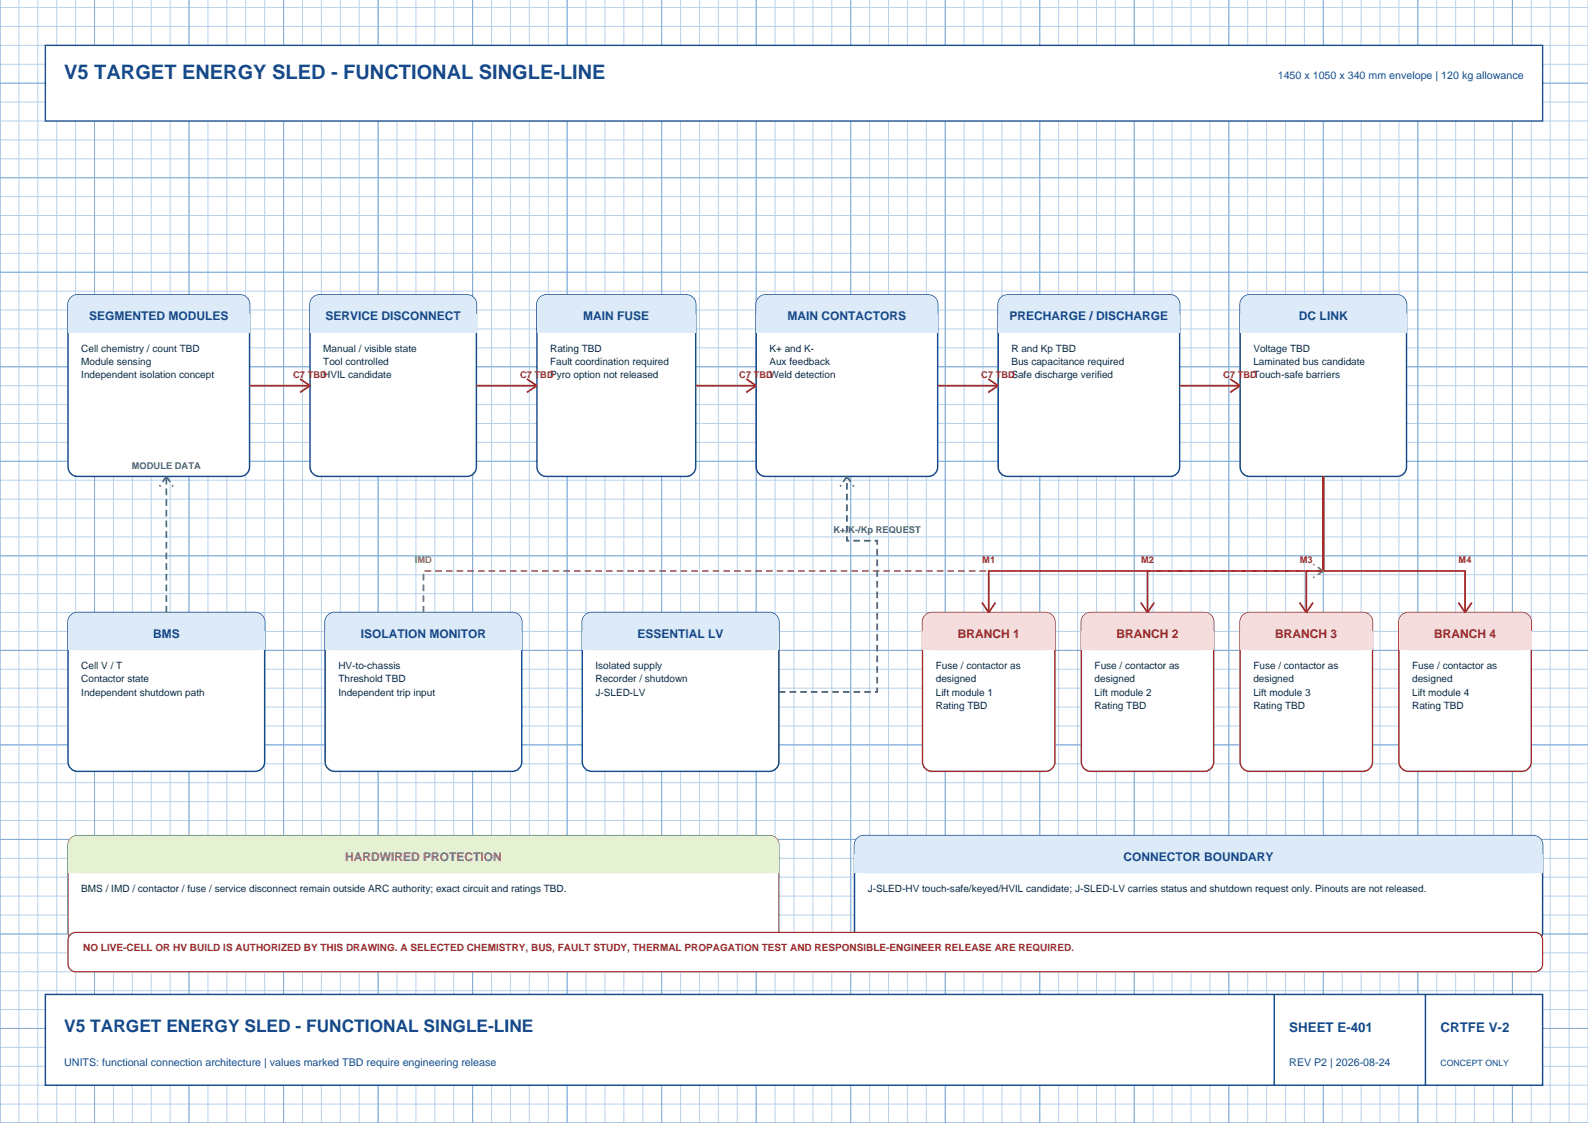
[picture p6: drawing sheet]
<svg xmlns="http://www.w3.org/2000/svg" width="420mm" height="297mm" viewBox="0 0 420 297" stroke-linecap="round" stroke-linejoin="round" font-family="sans-serif">
<g fill="none" stroke="#b8d2ec" stroke-width=".26">
<path d="M0 0v297h420v-297M0 17h420M0 12h420M0 7h420M0 2h420M5 0v297M10 0v297M15 0v297M20 0v297M25 0v297M30 0v297M35 0v297"/>
<path d="M40 0v297M45 0v297M50 0v297M55 0v297M60 0v297M65 0v297M70 0v297M75 0v297M80 0v297M85 0v297M90 0v297M95 0v297"/>
<path d="M100 0v297M105 0v297M110 0v297M115 0v297M120 0v297M125 0v297M130 0v297M135 0v297M140 0v297M145 0v297M150 0v297M155 0v297"/>
<path d="M160 0v297M165 0v297M170 0v297M175 0v297M180 0v297M185 0v297M190 0v297M195 0v297M200 0v297M205 0v297M210 0v297M215 0v297"/>
<path d="M220 0v297M225 0v297M230 0v297M235 0v297M240 0v297M245 0v297M250 0v297M255 0v297M260 0v297M265 0v297M270 0v297M275 0v297"/>
<path d="M280 0v297M285 0v297M290 0v297M295 0v297M300 0v297M305 0v297M310 0v297M315 0v297M320 0v297M325 0v297M330 0v297M335 0v297"/>
<path d="M340 0v297M345 0v297M350 0v297M355 0v297M360 0v297M365 0v297M370 0v297M375 0v297M380 0v297M385 0v297M390 0v297M395 0v297"/>
<path d="M400 0v297M405 0v297M410 0v297M415 0v297M0 37h420M0 32h420M0 27h420M0 22h420M0 57h420M0 52h420M0 47h420M0 42h420"/>
<path d="M0 77h420M0 72h420M0 67h420M0 62h420M0 97h420M0 92h420M0 87h420M0 82h420M0 117h420M0 112h420M0 107h420M0 102h420"/>
<path d="M0 137h420M0 132h420M0 127h420M0 122h420M0 157h420M0 152h420M0 147h420M0 142h420M0 177h420M0 172h420M0 167h420M0 162h420"/>
<path d="M0 197h420M0 192h420M0 187h420M0 182h420M0 217h420M0 212h420M0 207h420M0 202h420M0 237h420M0 232h420M0 227h420M0 222h420"/>
<path d="M0 257h420M0 252h420M0 247h420M0 242h420M0 277h420M0 272h420M0 267h420M0 262h420M0 292h420M0 287h420M0 282h420"/>
</g>
<g fill="none" stroke="#7fabd6" stroke-width=".26">
<path d="M0 0v297h420M25 0v297M50 0v297M75 0v297M100 0v297M125 0v297M150 0v297M175 0v297M200 0v297M225 0v297M250 0v297M275 0v297"/>
<path d="M300 0v297M325 0v297M350 0v297M375 0v297M400 0v297M0 22h420M0 47h420M0 72h420M0 97h420M0 122h420M0 147h420M0 172h420"/>
<path d="M0 197h420M0 222h420M0 247h420M0 272h420"/>
</g>
<path d="M12 12h396v20h-396z" fill-rule="evenodd" fill="#fff"/>
<path d="M12 12h396v20h-396z" fill="none" stroke="#184a8b" stroke-width=".35"/>
<path d="M12 263h396v24h-396z" fill-rule="evenodd" fill="#fff"/>
<path d="M12 263h396v24h-396zM337 263v24M377 263v24" fill="none" stroke="#184a8b" stroke-width=".39"/>
<path d="M18.5 78.9a2.49 2.49 0 0 1 2-.9h43a2.5 2.5 0 0 1 2.5 2.5v43a2.5 2.5 0 0 1-2.5 2.5h-43a2.5 2.5 0 0 1-2.5-2.5v-43z" fill-rule="evenodd" fill="#fff" stroke="#184a8b" stroke-width=".39"/>
<g fill="#ddeaf8">
<path d="M18.5 78.9a2.49 2.49 0 0 1 2-.9h43a2.5 2.5 0 0 1 2.5 2.5v5a2.5 2.5 0 0 1-2.5 2.5h-43a2.5 2.5 0 0 1-2.5-2.5v-5z" fill-rule="evenodd"/>
<path d="M18 83h48v5h-48z" fill-rule="evenodd"/>
</g>
<path d="M82.5 78.9a2.49 2.49 0 0 1 2-.9h39a2.5 2.5 0 0 1 2.5 2.5v43a2.5 2.5 0 0 1-2.5 2.5h-39a2.5 2.5 0 0 1-2.5-2.5v-43z" fill-rule="evenodd" fill="#fff" stroke="#184a8b" stroke-width=".39"/>
<g fill="#ddeaf8">
<path d="M82.5 78.9a2.49 2.49 0 0 1 2-.9h39a2.5 2.5 0 0 1 2.5 2.5v5a2.5 2.5 0 0 1-2.5 2.5h-39a2.5 2.5 0 0 1-2.5-2.5v-5z" fill-rule="evenodd"/>
<path d="M82 83h44v5h-44z" fill-rule="evenodd"/>
</g>
<path d="M142.9 78.5l1.6-.5h37a2.5 2.5 0 0 1 2.5 2.5v43a2.5 2.5 0 0 1-2.5 2.5h-37a2.5 2.5 0 0 1-2.5-2.5v-43a2.49 2.49 0 0 1 .9-2z" fill-rule="evenodd" fill="#fff" stroke="#184a8b" stroke-width=".39"/>
<g fill="#ddeaf8">
<path d="M142.9 78.5l1.6-.5h37a2.5 2.5 0 0 1 2.5 2.5v5a2.5 2.5 0 0 1-2.5 2.5h-37a2.5 2.5 0 0 1-2.5-2.5v-5a2.49 2.49 0 0 1 .9-2z" fill-rule="evenodd"/>
<path d="M142 83h42v5h-42z" fill-rule="evenodd"/>
</g>
<path d="M200.5 78.9a2.49 2.49 0 0 1 2-.9h43a2.5 2.5 0 0 1 2.5 2.5v43a2.5 2.5 0 0 1-2.5 2.5h-43a2.5 2.5 0 0 1-2.5-2.5v-43z" fill-rule="evenodd" fill="#fff" stroke="#184a8b" stroke-width=".39"/>
<g fill="#ddeaf8">
<path d="M200.5 78.9a2.49 2.49 0 0 1 2-.9h43a2.5 2.5 0 0 1 2.5 2.5v5a2.5 2.5 0 0 1-2.5 2.5h-43a2.5 2.5 0 0 1-2.5-2.5v-5z" fill-rule="evenodd"/>
<path d="M200 83h48v5h-48z" fill-rule="evenodd"/>
</g>
<path d="M264.9 78.5l1.6-.5h43a2.5 2.5 0 0 1 2.5 2.5v43a2.5 2.5 0 0 1-2.5 2.5h-43a2.5 2.5 0 0 1-2.5-2.5v-43a2.49 2.49 0 0 1 .9-2z" fill-rule="evenodd" fill="#fff" stroke="#184a8b" stroke-width=".39"/>
<g fill="#ddeaf8">
<path d="M264.9 78.5l1.6-.5h43a2.5 2.5 0 0 1 2.5 2.5v5a2.5 2.5 0 0 1-2.5 2.5h-43a2.5 2.5 0 0 1-2.5-2.5v-5a2.49 2.49 0 0 1 .9-2z" fill-rule="evenodd"/>
<path d="M264 83h48v5h-48z" fill-rule="evenodd"/>
</g>
<path d="M328.9 78.5l1.6-.5h39a2.5 2.5 0 0 1 2.5 2.5v43a2.5 2.5 0 0 1-2.5 2.5h-39a2.5 2.5 0 0 1-2.5-2.5v-43a2.49 2.49 0 0 1 .9-2z" fill-rule="evenodd" fill="#fff" stroke="#184a8b" stroke-width=".39"/>
<g fill="#ddeaf8">
<path d="M328.9 78.5l1.6-.5h39a2.5 2.5 0 0 1 2.5 2.5v5a2.5 2.5 0 0 1-2.5 2.5h-39a2.5 2.5 0 0 1-2.5-2.5v-5a2.49 2.49 0 0 1 .9-2z" fill-rule="evenodd"/>
<path d="M328 83h44v5h-44z" fill-rule="evenodd"/>
</g>
<g fill="none" stroke="#a52a2a" stroke-width=".46">
<path d="M66 102h16M79.3 100.2l2.7 1.8M82 102l-2.7 1.8M126 102h16M139.3 100.2l2.7 1.8M142 102l-2.7 1.8M184 102h16M197.3 100.2l2.7 1.8M200 102l-2.7 1.8M248 102h16M261.3 100.2l2.7 1.8M264 102l-2.7 1.8"/>
<path d="M312 102h16M325.3 100.2l2.7 1.8M328 102l-2.7 1.8"/>
</g>
<path d="M244.5 162.9a2.49 2.49 0 0 1 2-.9h30a2.5 2.5 0 0 1 2.5 2.5v37a2.5 2.5 0 0 1-2.5 2.5h-30a2.5 2.5 0 0 1-2.5-2.5v-37z" fill-rule="evenodd" fill="#fff" stroke="#a52a2a" stroke-width=".39"/>
<g fill="#f6dddd">
<path d="M244.5 162.9a2.49 2.49 0 0 1 2-.9h30a2.5 2.5 0 0 1 2.5 2.5v5a2.5 2.5 0 0 1-2.5 2.5h-30a2.5 2.5 0 0 1-2.5-2.5v-5z" fill-rule="evenodd"/>
<path d="M244 167h35v5h-35z" fill-rule="evenodd"/>
</g>
<path d="M350 126v25h-88.5v11M259.7 159.3l1.8 2.7M263.3 159.3l-1.8 2.7" fill="none" stroke="#a52a2a" stroke-width=".46"/>
<path d="M286.9 162.5l1.6-.5h30a2.5 2.5 0 0 1 2.5 2.5v37a2.5 2.5 0 0 1-2.5 2.5h-30a2.5 2.5 0 0 1-2.5-2.5v-37a2.49 2.49 0 0 1 .9-2z" fill-rule="evenodd" fill="#fff" stroke="#a52a2a" stroke-width=".39"/>
<g fill="#f6dddd">
<path d="M286.9 162.5l1.6-.5h30a2.5 2.5 0 0 1 2.5 2.5v5a2.5 2.5 0 0 1-2.5 2.5h-30a2.5 2.5 0 0 1-2.5-2.5v-5a2.49 2.49 0 0 1 .9-2z" fill-rule="evenodd"/>
<path d="M286 167h35v5h-35z" fill-rule="evenodd"/>
</g>
<path d="M350 126v25h-46.5v11M301.7 159.3l1.8 2.7M305.3 159.3l-1.8 2.7" fill="none" stroke="#a52a2a" stroke-width=".46"/>
<path d="M328.9 162.5l1.6-.5h30a2.5 2.5 0 0 1 2.5 2.5v37a2.5 2.5 0 0 1-2.5 2.5h-30a2.5 2.5 0 0 1-2.5-2.5v-37a2.49 2.49 0 0 1 .9-2z" fill-rule="evenodd" fill="#fff" stroke="#a52a2a" stroke-width=".39"/>
<g fill="#f6dddd">
<path d="M328.9 162.5l1.6-.5h30a2.5 2.5 0 0 1 2.5 2.5v5a2.5 2.5 0 0 1-2.5 2.5h-30a2.5 2.5 0 0 1-2.5-2.5v-5a2.49 2.49 0 0 1 .9-2z" fill-rule="evenodd"/>
<path d="M328 167h35v5h-35z" fill-rule="evenodd"/>
</g>
<path d="M350 126v25h-4.5v11M343.7 159.3l1.8 2.7M347.3 159.3l-1.8 2.7" fill="none" stroke="#a52a2a" stroke-width=".46"/>
<path d="M370.5 162.9a2.49 2.49 0 0 1 2-.9h30a2.5 2.5 0 0 1 2.5 2.5v37a2.5 2.5 0 0 1-2.5 2.5h-30a2.5 2.5 0 0 1-2.5-2.5v-37z" fill-rule="evenodd" fill="#fff" stroke="#a52a2a" stroke-width=".39"/>
<g fill="#f6dddd">
<path d="M370.5 162.9a2.49 2.49 0 0 1 2-.9h30a2.5 2.5 0 0 1 2.5 2.5v5a2.5 2.5 0 0 1-2.5 2.5h-30a2.5 2.5 0 0 1-2.5-2.5v-5z" fill-rule="evenodd"/>
<path d="M370 167h35v5h-35z" fill-rule="evenodd"/>
</g>
<path d="M350 126v25h37.5v11M385.7 159.3l1.8 2.7M389.3 159.3l-1.8 2.7" fill="none" stroke="#a52a2a" stroke-width=".46"/>
<path d="M18.9 162.5l1.6-.5h47a2.5 2.5 0 0 1 2.5 2.5v37a2.5 2.5 0 0 1-2.5 2.5h-47a2.5 2.5 0 0 1-2.5-2.5v-37a2.49 2.49 0 0 1 .9-2z" fill-rule="evenodd" fill="#fff" stroke="#184a8b" stroke-width=".39"/>
<g fill="#ddeaf8">
<path d="M18.9 162.5l1.6-.5h47a2.5 2.5 0 0 1 2.5 2.5v5a2.5 2.5 0 0 1-2.5 2.5h-47a2.5 2.5 0 0 1-2.5-2.5v-5a2.49 2.49 0 0 1 .9-2z" fill-rule="evenodd"/>
<path d="M18 167h52v5h-52z" fill-rule="evenodd"/>
</g>
<path d="M86.5 162.9a2.49 2.49 0 0 1 2-.9h47a2.5 2.5 0 0 1 2.5 2.5v37a2.5 2.5 0 0 1-2.5 2.5h-47a2.5 2.5 0 0 1-2.5-2.5v-37z" fill-rule="evenodd" fill="#fff" stroke="#184a8b" stroke-width=".39"/>
<g fill="#ddeaf8">
<path d="M86.5 162.9a2.49 2.49 0 0 1 2-.9h47a2.5 2.5 0 0 1 2.5 2.5v5a2.5 2.5 0 0 1-2.5 2.5h-47a2.5 2.5 0 0 1-2.5-2.5v-5z" fill-rule="evenodd"/>
<path d="M86 167h52v5h-52z" fill-rule="evenodd"/>
</g>
<path d="M154.5 162.9a2.49 2.49 0 0 1 2-.9h47a2.5 2.5 0 0 1 2.5 2.5v37a2.5 2.5 0 0 1-2.5 2.5h-47a2.5 2.5 0 0 1-2.5-2.5v-37z" fill-rule="evenodd" fill="#fff" stroke="#184a8b" stroke-width=".39"/>
<g fill="#ddeaf8">
<path d="M154.5 162.9a2.49 2.49 0 0 1 2-.9h47a2.5 2.5 0 0 1 2.5 2.5v5a2.5 2.5 0 0 1-2.5 2.5h-47a2.5 2.5 0 0 1-2.5-2.5v-5z" fill-rule="evenodd"/>
<path d="M154 167h52v5h-52z" fill-rule="evenodd"/>
</g>
<path d="M44 126l-1.8 2.7M44 126l1.8 2.7M224 126l-1.8 2.7M224 126l1.8 2.7M44 162v-36M206 183h26v-40h-8v-17" fill="none" stroke="#52606d" stroke-width=".46" stroke-dasharray="1.8 1.1" stroke-linecap="butt"/>
<path d="M350 151l-2.7-1.8M350 151l-2.7 1.8M112 162v-11h238" fill="none" stroke="#77a51b" stroke-width=".46" stroke-dasharray="1.8 1.1" stroke-linecap="butt"/>
<path d="M18.9 221.5l1.6-.5h183a2.5 2.5 0 0 1 2.5 2.5v23a2.5 2.5 0 0 1-2.5 2.5h-183a2.5 2.5 0 0 1-2.5-2.5v-23a2.49 2.49 0 0 1 .9-2z" fill-rule="evenodd" fill="#fff" stroke="#77a51b" stroke-width=".39"/>
<g fill="#e6f0d3">
<path d="M18.9 221.5l1.6-.5h183a2.5 2.5 0 0 1 2.5 2.5v5a2.5 2.5 0 0 1-2.5 2.5h-183a2.5 2.5 0 0 1-2.5-2.5v-5a2.49 2.49 0 0 1 .9-2z" fill-rule="evenodd"/>
<path d="M18 226h188v5h-188z" fill-rule="evenodd"/>
</g>
<path d="M226.9 221.5l1.6-.5h177a2.5 2.5 0 0 1 2.5 2.5v23a2.5 2.5 0 0 1-2.5 2.5h-177a2.5 2.5 0 0 1-2.5-2.5v-23a2.49 2.49 0 0 1 .9-2z" fill-rule="evenodd" fill="#fff" stroke="#184a8b" stroke-width=".39"/>
<g fill="#ddeaf8">
<path d="M226.9 221.5l1.6-.5h177a2.5 2.5 0 0 1 2.5 2.5v5a2.5 2.5 0 0 1-2.5 2.5h-177a2.5 2.5 0 0 1-2.5-2.5v-5a2.49 2.49 0 0 1 .9-2z" fill-rule="evenodd"/>
<path d="M226 226h182v5h-182z" fill-rule="evenodd"/>
</g>
<path d="M18.6 247.2l.9-.5 .5-.1h386a2 2 0 0 1 2 2v6.4a2 2 0 0 1-2 2h-386a2 2 0 0 1-2-2v-6.4l.1-.5z" fill-rule="evenodd" fill="#fff" stroke="#a52a2a" stroke-width=".32"/>
<text font-size="5.3" fill="#184a8b" x="17" y="21">V5 TARGET ENERGY SLED - FUNCTIONAL SINGLE-LINE</text>
<text font-size="4.6" fill="#184a8b" x="17" y="273">V5 TARGET ENERGY SLED - FUNCTIONAL SINGLE-LINE</text>
<g font-size="3.5" fill="#184a8b">
<text x="341" y="273">SHEET E-401</text>
<text x="381" y="273">CRTFE V-2</text>
</g>
<g font-size="3.2" fill="#184a8b">
<text x="23.6" y="84.7">SEGMENTED MODULES</text>
<text x="86.1" y="84.7">SERVICE DISCONNECT</text>
<text x="154.3" y="84.7">MAIN FUSE</text>
<text x="208.3" y="84.7">MAIN CONTACTORS</text>
<text x="267" y="84.7">PRECHARGE / DISCHARGE</text>
<text x="343.6" y="84.7">DC LINK</text>
<text x="40.5" y="168.7">BMS</text>
<text x="95.4" y="168.7">ISOLATION MONITOR</text>
<text x="168.6" y="168.7">ESSENTIAL LV</text>
<text x="297.2" y="227.7">CONNECTOR BOUNDARY</text>
</g>
<g font-size="3.2" fill="#a52a2a">
<text x="253.3" y="168.7">BRANCH 1</text>
<text x="295.3" y="168.7">BRANCH 2</text>
<text x="337.3" y="168.7">BRANCH 3</text>
<text x="379.3" y="168.7">BRANCH 4</text>
</g>
<text font-size="3.2" fill="#77a51b" x="91.3" y="227.7">HARDWIRED PROTECTION</text>
<g font-size="2.8" fill="#184a8b">
<text x="337.9" y="21">1450 x 1050 x 340 mm envelope | 120 kg allowance</text>
<text x="17" y="282">UNITS: functional connection architecture | values marked TBD require engineering release</text>
<text x="341" y="282">REV P2 | 2026-08-24</text>
</g>
<g font-size="2.6" fill="#132a3a">
<text x="21.5" y="93">Cell chemistry / count TBD</text>
<text x="85.5" y="93">Manual / visible state</text>
<text x="145.5" y="93">Rating TBD</text>
<text x="203.5" y="93">K+ and K-</text>
<text x="267.5" y="93">R and Kp TBD</text>
<text x="331.5" y="93">Voltage TBD</text>
<text x="21.5" y="96.5">Module sensing</text>
<text x="21.5" y="100">Independent isolation concept</text>
<text x="85.5" y="96.5">Tool controlled</text>
<text x="145.5" y="96.5">Fault coordination required</text>
<text x="203.5" y="96.5">Aux feedback</text>
<text x="267.5" y="96.5">Bus capacitance required</text>
<text x="331.5" y="96.5">Laminated bus candidate</text>
<text x="21.5" y="177">Cell V / T</text>
<text x="89.5" y="177">HV-to-chassis</text>
<text x="157.5" y="177">Isolated supply</text>
<text x="247.5" y="177">Fuse / contactor as</text>
<text x="289.5" y="177">Fuse / contactor as</text>
<text x="331.5" y="177">Fuse / contactor as</text>
<text x="373.5" y="177">Fuse / contactor as</text>
<text x="21.5" y="180.5">Contactor state</text>
<text x="21.5" y="184">Independent shutdown path</text>
<text x="89.5" y="180.5">Threshold TBD</text>
<text x="89.5" y="184">Independent trip input</text>
<text x="157.5" y="180.5">Recorder / shutdown</text>
<text x="157.5" y="184">J-SLED-LV</text>
<text x="247.5" y="180.5">designed</text>
<text x="247.5" y="184">Lift module 1</text>
<text x="289.5" y="180.5">designed</text>
<text x="289.5" y="184">Lift module 2</text>
<text x="331.5" y="180.5">designed</text>
<text x="331.5" y="184">Lift module 3</text>
<text x="373.5" y="180.5">designed</text>
<text x="373.5" y="184">Lift module 4</text>
<text x="247.5" y="187.5">Rating TBD</text>
<text x="289.5" y="187.5">Rating TBD</text>
<text x="331.5" y="187.5">Rating TBD</text>
<text x="373.5" y="187.5">Rating TBD</text>
<text x="21.5" y="236">BMS / IMD / contactor / fuse / service disconnect remain outside ARC authority; exact circuit and ratings TBD.</text>
<text x="229.5" y="236">J-SLED-HV touch-safe/keyed/HVIL candidate; J-SLED-LV carries status and shutdown request only. Pinouts are not released.</text>
</g>
<text font-size="2.6" fill="#a52a2a" x="22" y="251.6">NO LIVE-CELL OR HV BUILD IS AUTHORIZED BY THIS DRAWING. A SELECTED CHEMISTRY, BUS, FAULT STUDY, THERMAL PROPAGATION TEST AND RESPONSIBLE-ENGINEER RELEASE ARE REQUIRED.</text>
<g font-size="2.5" fill="#a52a2a">
<text x="77.5" y="100">C7 TBDHVIL candidate</text>
<text x="137.5" y="100">C7 TBDPyro option not released</text>
<text x="195.5" y="100">C7 TBDWeld detection</text>
<text x="259.5" y="100">C7 TBDSafe discharge verified</text>
<text x="323.5" y="100">C7 TBDTouch-safe barriers</text>
<text x="259.8" y="149">M1</text>
<text x="301.8" y="149">M2</text>
<text x="343.8" y="149">M3</text>
<text x="385.8" y="149">M4</text>
</g>
<g font-size="2.5" fill="#52606d">
<text x="34.9" y="124">MODULE DATA</text>
<text x="220.4" y="141">K+/K-/Kp REQUEST</text>
</g>
<text font-size="2.5" fill="#77a51b" x="109.7" y="149">IMD</text>
<text font-size="2.3" fill="#184a8b" x="381" y="282">CONCEPT ONLY</text>
</svg>
